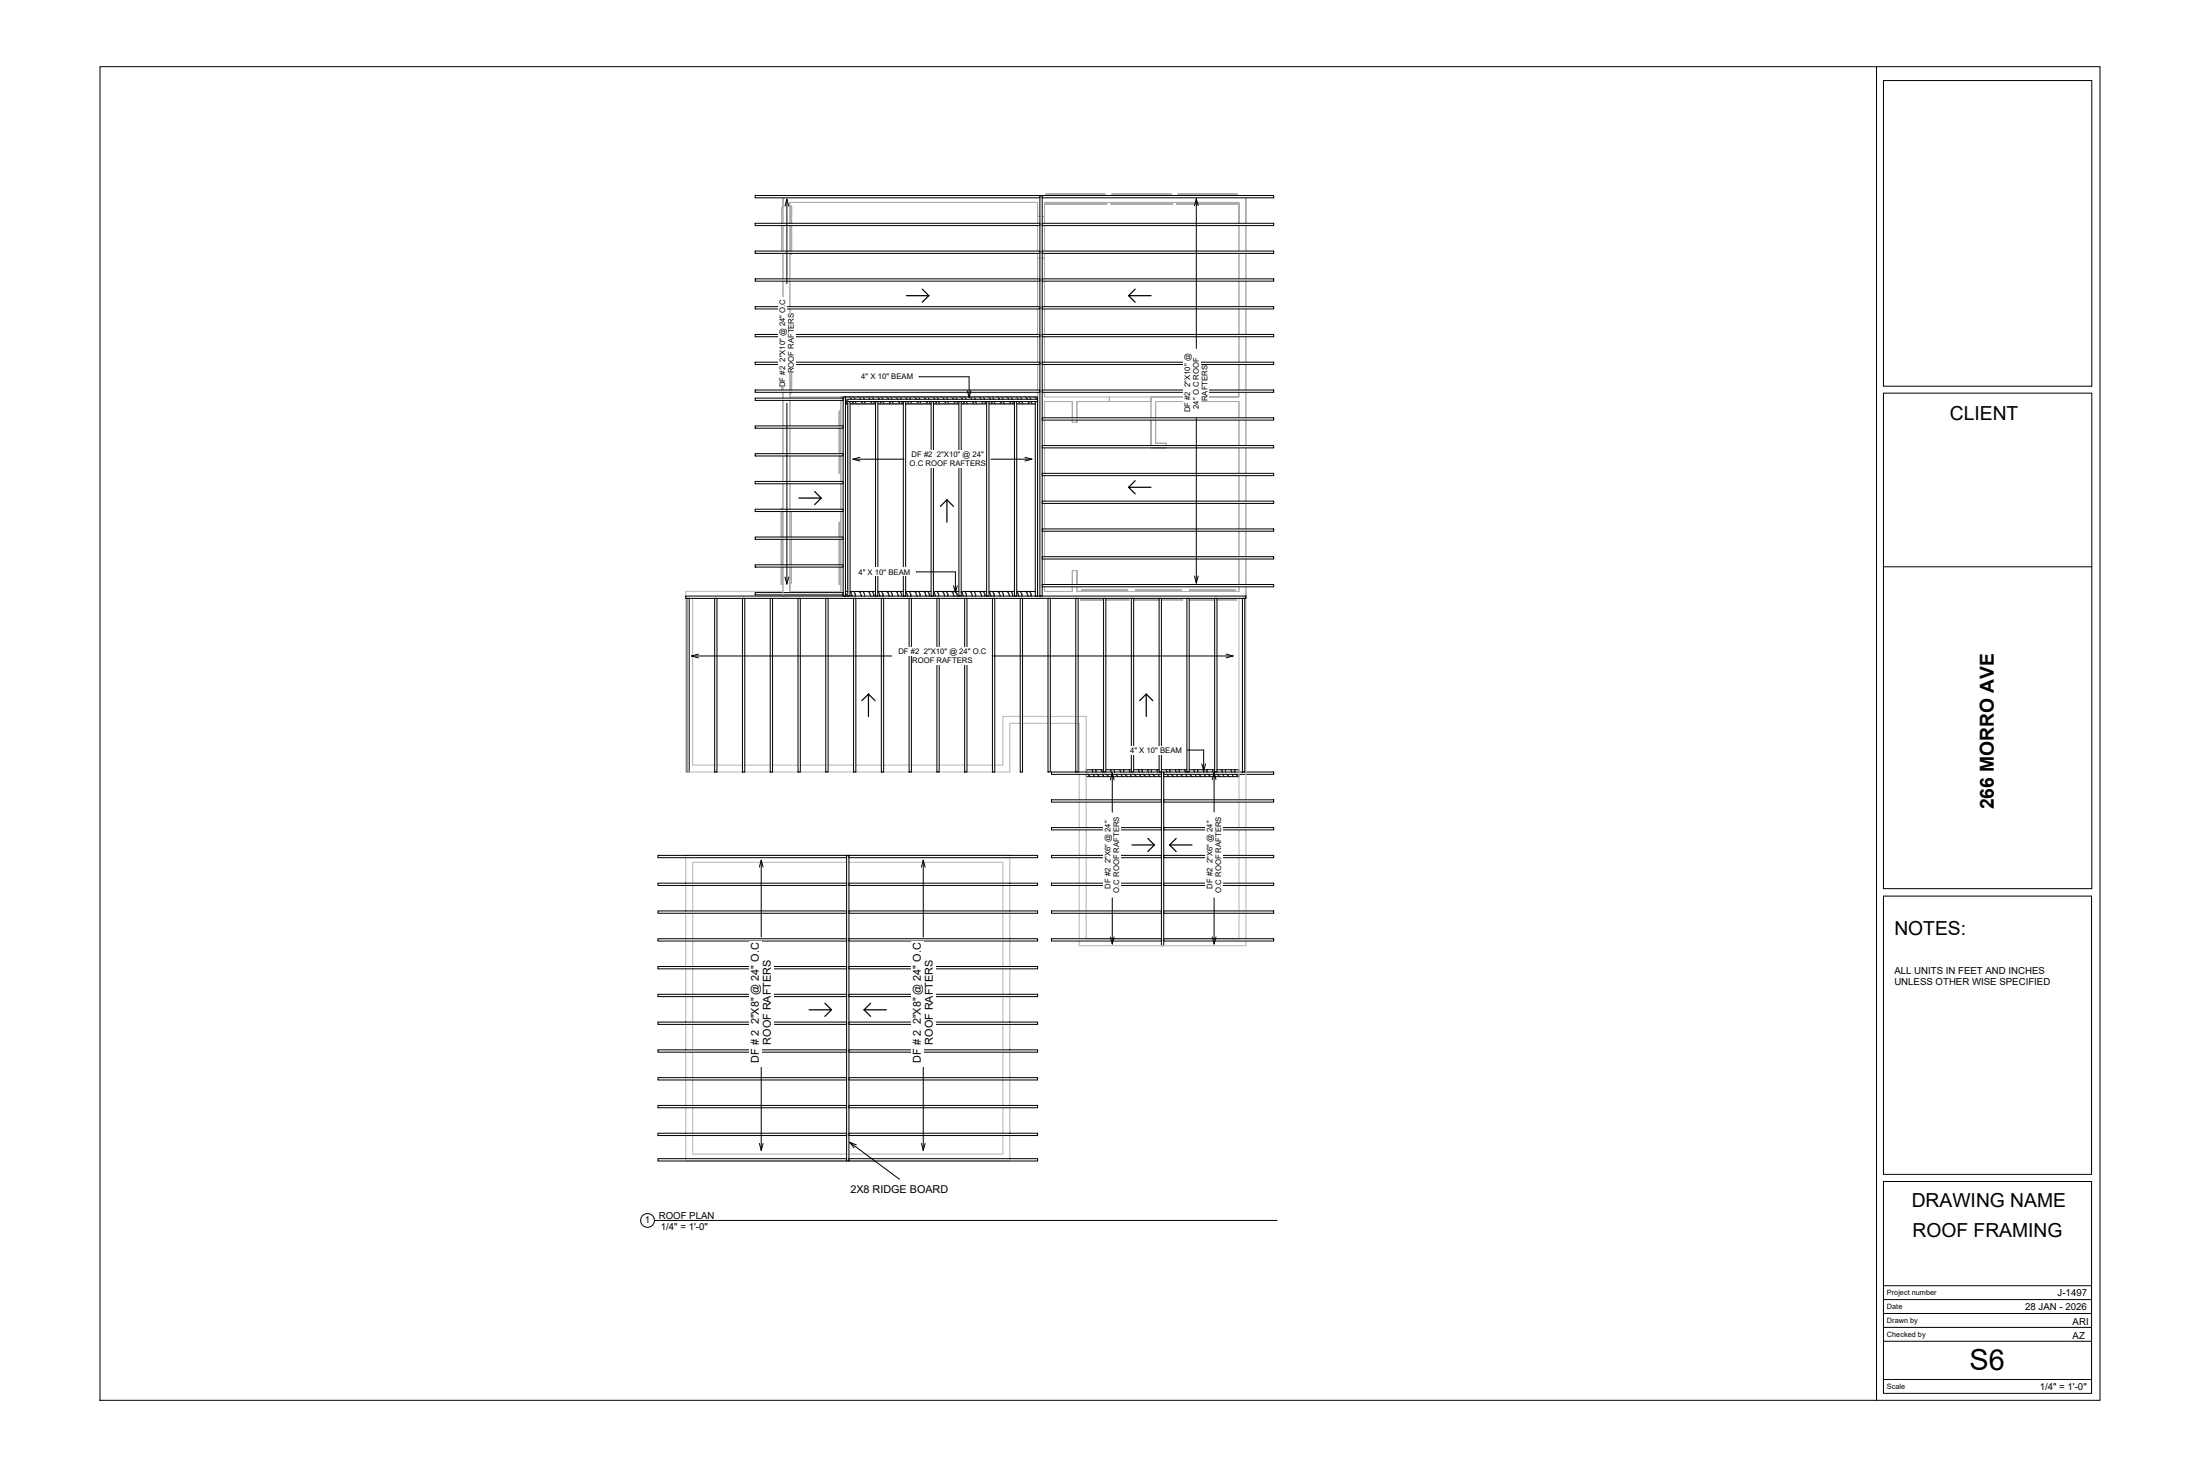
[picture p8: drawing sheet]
<svg xmlns="http://www.w3.org/2000/svg" width="914mm" height="610mm" viewBox="0 0 914 610" stroke-linecap="round" stroke-linejoin="round" font-family="sans-serif">
<g fill="none" stroke="#2e2e2e" stroke-width=".42">
<path d="M351.4 165.7l.7 2.1M353.1 164.9l.8 1M354.2 166.9l.4 .4-.1 .5M354.9 164.9l.5 1M355.5 166.9l.4 .9M356.9 164.9l.8 1M358 166.9l.4 .4v.5M358.7 164.9l.5 1M359.3 166.9l.5 .9M360.8 164.9l.8 1M361.9 166.9l.4 .4-.1 .5M362.6 164.9l.5 1"/>
<path d="M363.2 166.9l.4 .9M364.6 164.9l.8 1M365.7 166.9l.4 .4v.5M366.4 164.9l.5 1M367 166.9l.5 .9M368.5 164.9l.7 1M369.6 166.9l.4 .4-.1 .5M370.2 164.9l.6 1M370.9 166.9l.4 .9M372.3 164.9l.8 1M373.4 166.9l.4 .4-.1 .5M374.1 164.9l.5 1"/>
<path d="M374.7 166.9l.4 .9M376.2 164.9l.7 1M377.3 166.9l.3 .4v.5M377.9 164.9l.6 1M378.6 166.9l.4 .9M380 164.9l.8 1M381.1 166.9l.4 .4-.1 .5M381.8 164.9l.5 1M382.4 166.9l.4 .9M383.9 164.9l.7 1M385 166.9l.3 .4v.5M385.6 164.9l.6 1"/>
<path d="M386.3 166.9l.4 .9M387.7 164.9l.8 1M388.8 166.9l.4 .4-.1 .5M389.5 164.9l.5 1M390.1 166.9l.4 .9M391.6 164.9l.7 1M392.6 166.9l.4 .4v.5M393.3 164.9l.5 1M394 166.9l.4 .9M395.4 164.9l.8 1M396.5 166.9l.4 .4-.1 .5M397.2 164.9l.5 1"/>
<path d="M397.8 166.9l.4 .9M399.3 164.9l.7 1M400.3 166.9l.4 .4v.5M401 164.9l.5 1M401.6 166.9l.5 .9M403.1 164.9l.8 1M404.2 166.9l.4 .4-.1 .5M404.9 164.9l.5 1M405.5 166.9l.4 .9M406.9 164.9l.8 1M408 166.9l.4 .4v.5M408.7 164.9l.5 1"/>
<path d="M409.3 166.9l.5 .9M410.8 164.9l.8 1M411.9 166.9l.4 .4-.1 .5M412.6 164.9l.5 1M413.2 166.9l.4 .9M414.6 164.9l.8 1M415.7 166.9l.4 .4v.5M416.4 164.9l.5 1M417 166.9l.5 .9M418.5 164.9l.6 .6M419.1 165.5l.2 .4M419.6 166.9l.4 .4-.1 .5"/>
<path d="M420.3 164.9l.5 1M420.9 166.9l.4 .9M422.3 164.9l.8 1M423.4 166.9l.4 .4v.5M424.1 164.9l.5 1M424.7 166.9l.5 .9M426.2 164.9l.7 1M427.3 166.9l.4 .4-.1 .5M428 164.9l.5 1M428.6 166.9l.4 .9M430 164.9l.8 1M351.4 246.4l.2 1.3"/>
<path d="M353.3 245.9l.9 1.8M354.9 245.8l.6 1.1v.8M357 245.8l.6 .5 .4 1.4M358.7 245.8l.6 1.1v.8M360.8 245.8l.6 .5 .5 1.4M362.6 245.8l.6 1.1v.8M364.9 245.9l.8 1.8M366.4 245.8l.6 1.1v.8M368.5 245.8l.6 .5 .5 1.4M370.3 245.8l.6 1.1v.8M372.4 245.8l.6 .5 .4 1.4M374.1 245.8l.6 1.1v.8"/>
<path d="M376.4 245.9l.9 1.8M378 245.8l.6 1.1v.8M380.1 245.8l.5 .5 .5 1.4M381.8 245.8l.6 1.1v.8M383.9 245.8l.6 .5 .5 1.4M385.7 245.8l.6 1.1v.8M388 246l.8 1.7M389.5 245.8l.6 1.1v.8M391.6 245.8l.6 .5 .5 1.4M393.3 245.8l.7 1.1v.8M395.4 245.8l.6 .5 .5 1.4M397.2 245.8l.6 1.1v.8"/>
<path d="M399.5 246l.9 1.7M401 245.8l.7 1.1v.8M403.1 245.8l.6 .5 .5 1.4M404.9 245.8l.6 1.1v.8M407 245.8l.6 .5 .5 1.4M408.7 245.8l.6 1.1 .1 .8M411.1 246l.8 1.7M412.6 245.8l.6 1.1v.8M414.7 245.8l.6 .5M415.3 246.3l.5 1.4M416.4 245.8l.6 1.1M417 246.9v.8"/>
<path d="M418.5 245.8l.6 .5M419.1 246.3l.5 1.4M420.3 245.8l.6 1.1v.8M422.6 246l.8 1.7M424.1 245.8l.6 1.1v.8M426.2 245.8l.6 .5 .5 1.4M428 245.8l.6 1.1v.8M430.1 245.8l.2 .2M451.6 319.8l.1 .2M451.7 320v.8M453.9 319.8l.3 1M455.4 319.8l.1 .2"/>
<path d="M455.5 320v.8M457.7 319.8l.4 1M461.6 319.8l.3 1M463.1 319.8l.1 .2M463.2 320v.8M465.4 319.8l.4 1M467 319.8l.1 .2M467 320v.8M469.3 319.8l.3 1M473.1 319.8l.4 1M474.7 319.8v.2M474.7 320v.8"/>
<path d="M477 319.8l.3 1M478.5 319.8l.1 .2M478.6 320v.8M480.8 319.8l.4 1M484.7 319.8l.3 1M486.2 319.8l.1 .2M486.3 320v.8M488.5 319.8l.4 1M490.1 319.8v.2M490.1 320v.8M492.4 319.8l.3 1M496.2 319.8l.4 1"/>
<path d="M497.8 319.8v.2M497.8 320v.8M500.1 319.8l.3 1M501.6 319.8l.1 .2M501.7 320v.8M503.9 319.8l.4 1M507.8 319.8l.3 1M509.3 319.8l.1 .2M509.4 320v.8M511.6 319.8l.3 1M513.1 319.8l.1 .2M513.2 320v.8"/>
<path d="M451.7 320.8h.1M452.2 321.8l1 .9M454.5 321.8l.4 .9M455.5 320.8h.1M456 321.8l1 .9M458.4 321.8l.4 .9M459.8 321.8l1.1 .9M462.2 321.8l.4 .9M463.2 320.8h.1M463.7 321.8l1 .9M466.1 321.8l.4 .9M467 320.8h.1"/>
<path d="M467.5 321.8l1.1 .9M469.9 321.8l.4 .9M471.4 321.8l1 .9M473.8 321.8l.3 .9M474.7 320.8h.1M475.2 321.8l1.1 .9M477.6 321.8l.4 .9M478.6 320.8h.1M479.1 321.8l1 .9M481.5 321.8l.3 .9M483.7 322.5l.3 .2M485.3 321.8l.4 .9"/>
<path d="M486.3 320.8h.1M486.8 321.8l1 .9M489.2 321.8l.3 .9M490.1 320.8h.1M490.6 321.8l1 .9M493 321.8l.4 .9M494.5 321.8l1 .9M496.8 321.8l.4 .9M497.8 320.8h.1M498.3 321.8l1 .9M500.7 321.8l.4 .9M501.7 320.8h.1"/>
<path d="M502.2 321.8l1 .9M504.5 321.8l.4 .9M506 321.8l1 .9M508.4 321.8l.4 .9M509.4 320.8h.1M509.9 321.8l1 .9M512.2 321.8l.4 .9M513.2 320.8h.1M513.7 321.8l1 .9"/>
</g>
<g fill="none" stroke="#2c2c2c" stroke-width=".42">
<path d="M351.4 165.7l.7 2.1M353.1 164.9l.8 1M354.2 166.9l.4 .4-.1 .5M354.9 164.9l.5 1M355.5 166.9l.4 .9M356.9 164.9l.8 1M358 166.9l.4 .4v.5M358.7 164.9l.5 1M359.3 166.9l.5 .9M360.8 164.9l.8 1M361.9 166.9l.4 .4-.1 .5M362.6 164.9l.5 1"/>
<path d="M363.2 166.9l.4 .9M364.6 164.9l.8 1M365.7 166.9l.4 .4v.5M366.4 164.9l.5 1M367 166.9l.5 .9M368.5 164.9l.7 1M369.6 166.9l.4 .4-.1 .5M370.2 164.9l.6 1M370.9 166.9l.4 .9M372.3 164.9l.8 1M373.4 166.9l.4 .4-.1 .5M374.1 164.9l.5 1"/>
<path d="M374.7 166.9l.4 .9M376.2 164.9l.7 1M377.3 166.9l.3 .4v.5M377.9 164.9l.6 1M378.6 166.9l.4 .9M380 164.9l.8 1M381.1 166.9l.4 .4-.1 .5M381.8 164.9l.5 1M382.4 166.9l.4 .9M383.9 164.9l.7 1M385 166.9l.3 .4v.5M385.6 164.9l.6 1"/>
<path d="M386.3 166.9l.4 .9M387.7 164.9l.8 1M388.8 166.9l.4 .4-.1 .5M389.5 164.9l.5 1M390.1 166.9l.4 .9M391.6 164.9l.7 1M392.6 166.9l.4 .4v.5M393.3 164.9l.5 1M394 166.9l.4 .9M395.4 164.9l.8 1M396.5 166.9l.4 .4-.1 .5M397.2 164.9l.5 1"/>
<path d="M397.8 166.9l.4 .9M399.3 164.9l.7 1M400.3 166.9l.4 .4v.5M401 164.9l.5 1M401.6 166.9l.5 .9M403.1 164.9l.8 1M404.2 166.9l.4 .4-.1 .5M404.9 164.9l.5 1M405.5 166.9l.4 .9M406.9 164.9l.8 1M408 166.9l.4 .4v.5M408.7 164.9l.5 1"/>
<path d="M409.3 166.9l.5 .9M410.8 164.9l.8 1M411.9 166.9l.4 .4-.1 .5M412.6 164.9l.5 1M413.2 166.9l.4 .9M414.6 164.9l.8 1M415.7 166.9l.4 .4v.5M416.4 164.9l.5 1M417 166.9l.5 .9M418.5 164.9l.6 .6M419.1 165.5l.2 .4M419.6 166.9l.4 .4-.1 .5"/>
<path d="M420.3 164.9l.5 1M420.9 166.9l.4 .9M422.3 164.9l.8 1M423.4 166.9l.4 .4v.5M424.1 164.9l.5 1M424.7 166.9l.5 .9M426.2 164.9l.7 1M427.3 166.9l.4 .4-.1 .5M428 164.9l.5 1M428.6 166.9l.4 .9M430 164.9l.8 1M351.4 246.4l.2 1.3"/>
<path d="M353.3 245.9l.9 1.8M354.9 245.8l.6 1.1v.8M357 245.8l.6 .5 .4 1.4M358.7 245.8l.6 1.1v.8M360.8 245.8l.6 .5 .5 1.4M362.6 245.8l.6 1.1v.8M364.9 245.9l.8 1.8M366.4 245.8l.6 1.1v.8M368.5 245.8l.6 .5 .5 1.4M370.3 245.8l.6 1.1v.8M372.4 245.8l.6 .5 .4 1.4M374.1 245.8l.6 1.1v.8"/>
<path d="M376.4 245.9l.9 1.8M378 245.8l.6 1.1v.8M380.1 245.8l.5 .5 .5 1.4M381.8 245.8l.6 1.1v.8M383.9 245.8l.6 .5 .5 1.4M385.7 245.8l.6 1.1v.8M388 246l.8 1.7M389.5 245.8l.6 1.1v.8M391.6 245.8l.6 .5 .5 1.4M393.3 245.8l.7 1.1v.8M395.4 245.8l.6 .5 .5 1.4M397.2 245.8l.6 1.1v.8"/>
<path d="M399.5 246l.9 1.7M401 245.8l.7 1.1v.8M403.1 245.8l.6 .5 .5 1.4M404.9 245.8l.6 1.1v.8M407 245.8l.6 .5 .5 1.4M408.7 245.8l.6 1.1 .1 .8M411.1 246l.8 1.7M412.6 245.8l.6 1.1v.8M414.7 245.8l.6 .5M415.3 246.3l.5 1.4M416.4 245.8l.6 1.1M417 246.9v.8"/>
<path d="M418.5 245.8l.6 .5M419.1 246.3l.5 1.4M420.3 245.8l.6 1.1v.8M422.6 246l.8 1.7M424.1 245.8l.6 1.1v.8M426.2 245.8l.6 .5 .5 1.4M428 245.8l.6 1.1v.8M430.1 245.8l.2 .2M451.6 319.8l.1 .2M451.7 320v.8M453.9 319.8l.3 1M455.4 319.8l.1 .2"/>
<path d="M455.5 320v.8M457.7 319.8l.4 1M461.6 319.8l.3 1M463.1 319.8l.1 .2M463.2 320v.8M465.4 319.8l.4 1M467 319.8l.1 .2M467 320v.8M469.3 319.8l.3 1M473.1 319.8l.4 1M474.7 319.8v.2M474.7 320v.8"/>
<path d="M477 319.8l.3 1M478.5 319.8l.1 .2M478.6 320v.8M480.8 319.8l.4 1M484.7 319.8l.3 1M486.2 319.8l.1 .2M486.3 320v.8M488.5 319.8l.4 1M490.1 319.8v.2M490.1 320v.8M492.4 319.8l.3 1M496.2 319.8l.4 1"/>
<path d="M497.8 319.8v.2M497.8 320v.8M500.1 319.8l.3 1M501.6 319.8l.1 .2M501.7 320v.8M503.9 319.8l.4 1M507.8 319.8l.3 1M509.3 319.8l.1 .2M509.4 320v.8M511.6 319.8l.3 1M513.1 319.8l.1 .2M513.2 320v.8"/>
<path d="M451.7 320.8h.1M452.2 321.8l1 .9M454.5 321.8l.4 .9M455.5 320.8h.1M456 321.8l1 .9M458.4 321.8l.4 .9M459.8 321.8l1.1 .9M462.2 321.8l.4 .9M463.2 320.8h.1M463.7 321.8l1 .9M466.1 321.8l.4 .9M467 320.8h.1"/>
<path d="M467.5 321.8l1.1 .9M469.9 321.8l.4 .9M471.4 321.8l1 .9M473.8 321.8l.3 .9M474.7 320.8h.1M475.2 321.8l1.1 .9M477.6 321.8l.4 .9M478.6 320.8h.1M479.1 321.8l1 .9M481.5 321.8l.3 .9M483.7 322.5l.3 .2M485.3 321.8l.4 .9"/>
<path d="M486.3 320.8h.1M486.8 321.8l1 .9M489.2 321.8l.3 .9M490.1 320.8h.1M490.6 321.8l1 .9M493 321.8l.4 .9M494.5 321.8l1 .9M496.8 321.8l.4 .9M497.8 320.8h.1M498.3 321.8l1 .9M500.7 321.8l.4 .9M501.7 320.8h.1"/>
<path d="M502.2 321.8l1 .9M504.5 321.8l.4 .9M506 321.8l1 .9M508.4 321.8l.4 .9M509.4 320.8h.1M509.9 321.8l1 .9M512.2 321.8l.4 .9M513.2 320.8h.1M513.7 321.8l1 .9"/>
</g>
<g fill="none" stroke="#aaa" stroke-width=".42">
<path d="M324.8 86.2h.6M324.8 92.8v-5.5v5.5M324.8 92.8v-6.6v6.6M324.8 93.7v10.6M325.4 81.2h2.9M325.4 82.2v10.6zM325.4 93.7v10.6M328.3 84.1v8.7M328.3 93.7v10.6M328.3 85.9h.4M328.3 85.7h.7zM328.7 85.9v6.9z"/>
<path d="M328.7 85.7v7.1M328.7 93.7v10.6M329 85.7v7.1M329 93.7v10.6M401.4 81.2h-73.1h186.7M431.3 84.1h-103h103M431.3 89.9v-5.8v5.8M431.3 89.9v2.9M431.3 93.7v10.6M432.2 89.9h-.9h.9M433.2 89.9h.9M434.1 84.1h80.9"/>
<path d="M434.1 89.9v-5.8v5.8M434.1 89.9v2.9M434.1 93.7v10.6M434.3 84.1v.7zM434.3 84.5h25.7M434.5 84.5h25.3zM434.5 84.5v-.4v.4M434.7 80.6h24.8h-24.8M434.7 80.6v.6h24.8v-.6M435.8 80.6h22.6h-22.6M459.8 84.1v.4M460 84.1v.7z"/>
<path d="M460 84.8h-25.7h25.7M461.7 84.1v.7zM461.7 84.5h25.7M461.9 84.5h25.3zM461.9 84.5v-.4v.4M462.2 80.6h24.7h-24.7M462.2 80.6v.6h24.7v-.6M463.2 80.6h22.7h-22.7M487.2 84.1v.4M487.4 84.1v.7zM487.4 84.8h-25.7h25.7M489.1 84.1v.7z"/>
<path d="M489.1 84.5h25.7M489.3 84.5h25.3zM489.3 84.5v-.4v.4M489.6 80.6h24.8h-24.8M489.6 80.6v.6h24.8v-.6M490.7 80.6h22.6h-22.6M514.6 84.1v.4M514.8 84.1v.7zM514.8 84.8h-25.7h25.7M515 92.8v-8.7v8.7M515 81.2h2.8h-2.8M515 93.7v10.6"/>
<path d="M517.8 92.8v-10.6v10.6M517.8 93.7v10.6M325.4 105.3v10.6zM325.4 116.8v10.6M328.3 105.3v10.6v-10.2M328.3 116.8v10.6M328.3 105.7h.7zM328.7 105.4h-.4h.4M328.7 105.3v.4M329 105.3v.4v-.4M431.3 115.9v-8.7v8.7M431.3 105.3v1.9h.9"/>
<path d="M431.3 116.8v10.6M434.1 115.9v-8.7v8.7M434.1 105.3v1.9h-.9M434.1 116.8v10.6M515 105.3v10.6M515 116.8v10.6M517.8 105.3v10.6M517.8 116.8v10.6M325.4 128.4v10.6M328.3 128.4v10.6M431.3 128.4v10.6M431.3 139.9v10.6"/>
<path d="M434.1 128.4v10.6M434.1 139.9v10.6M515 128.4v10.6M515 139.9v10.6M517.8 128.4v10.6M517.8 139.9v10.6M324.8 143.9h.6v-4v10.6M324.8 150.5v-5.5v5.5M324.8 150.5v-6.6v6.6M324.8 151.5v10.6M325.4 151.5v10.6M328.3 143.4v-3.5v10.6"/>
<path d="M328.3 151.5v10.6M328.3 143.7h.4M328.3 143.4h.7zM328.7 143.7v6.8zM328.7 143.4v7.1M328.7 151.5v10.6M329 143.4v7.1M329 151.5v10.6M431.3 151.5v10.6M434.1 151.5v10.6M515 151.5v10.6M517.8 151.5v10.6"/>
<path d="M325.4 163v2.4M325.4 166.4v10.6M325.4 177.9v10.6M328.3 164.9h22.6M328.3 163v2.4M328.3 166.4v10.6M328.3 177.9v10.6M328.3 163.4h.7zM328.7 163.1h-.4h.4M328.7 163v.4M329 163v.4v-.4M348.8 170.8h.7z"/>
<path d="M348.8 177v-6.2v6.2M348.8 177.9v10.6M349.1 170.8v6.2v-5.9M349.1 171.1h.4h-.4M349.1 177.9v10.6M349.5 165.4v-.5v.5M349.5 164.9h2.9h-2.9M349.5 166.4v10.6M349.5 177.9v10.6M352.4 167.8v78M353.3 167.8h10.6M364.9 167.8h10.6"/>
<path d="M376.4 167.8h10.6M388 167.8h10.5M399.5 167.8h10.6M411.1 167.8h10.5M422.6 167.8h7.7M431.3 163v1.9h-78.9M431.3 167.8v79.9M434.1 163v1.9h27v2M434.1 174.6v10.6M445.7 175.5h1.9M445.7 174.6v.9v-.9M445.7 173.6v-6.7h-11.6v6.7"/>
<path d="M447.6 166.9h13.5h-13.5M447.6 174.6v.9v-.9M447.6 166.9v6.7M461.1 166.9h17.3M478.4 174.6v10.6v-10.6M478.4 164.9h36.6h-36.6M478.4 166.9v-2v2M478.4 166.9v6.7M479.4 164.9h-18.3v2M480.3 174.6v9.6v-9.6M480.3 166.9h34.7h-34.7M480.3 166.9v6.7"/>
<path d="M515 163v1.9M515 166.9v6.7M515 174.6v10.6M517.8 163v10.6M517.8 174.6v10.6M325.4 189.5v10.6M328.3 189.5v10.6M348.8 196.6h.7zM348.8 189.5v7.1M349.1 196.3h.4M349.1 189.5v6.8zM349.1 189.5v7.1"/>
<path d="M349.5 189.5v10.6M434.1 186.1v10.6M434.1 197.7v10.5M480.3 186.1h-1.9h1.9M480.3 186.1h4.5h-4.5M480.3 184.2h4.5h-4.5M484.8 184.2v.9M515 186.1v10.6M515 197.7v10.5M517.8 186.1v10.6M517.8 197.7v10.5M324.7 211.2h.7z"/>
<path d="M324.7 211.6v-.4v.4M324.7 212.6v10.6M325.1 211.6h.1M325.1 211.2v.4M325.1 212.6v10.6M325.1 211.5h.3M325.4 201v10.6M325.4 212.6v10.6M328.3 201v10.6M328.3 212.6v10.6M348.8 217h.7zM349.1 217v6.2v-5.9"/>
<path d="M349.1 217.3h.4h-.4M349.5 201v10.6M349.5 212.6v10.6M434.1 209.2v10.6M515 209.2v10.6M517.8 209.2v10.6M324.7 224.1v10.6M324.7 235.7v7.1M325.1 224.1v10.6M325.4 224.1v10.6M328.3 235.7v10.1zM328.3 224.1v10.6"/>
<path d="M328.9 223.2v-10.4v10.4M328.9 223.2v-10.6v10.6M328.9 224.1v10.6M328.9 235.7v6.6M348.8 223.2v-6.2v6.2M348.8 224.1v10.6M348.8 235.7v7.1M349.1 235.7v6.8zM349.1 224.1v10.6M349.1 235.7v7.1M349.5 235.7v10.1h-21.2M349.5 224.1v10.6"/>
<path d="M434.1 220.7v10.6M434.1 232.3v10.6M445.7 237.1h1.9M515 220.7v10.6M515 232.3v10.6M517.8 220.7v10.6M517.8 232.3v10.6M324.7 242.8h.7zM325.1 242.5v-6.8v7.1M325.4 248.7h2.9M325.4 242.5h-.3h.3v-6.8v10.5M325.4 247.2v.5"/>
<path d="M328.3 242.3h.6h-.6M348.8 242.8h.7zM349.1 242.5h.4M434.1 243.8v2v-2M434.1 248.7h-2.8h2.8M445.7 242.9v-5.8v5.8M445.7 243.8v2h-11.6M447.6 242.9v-5.8v5.8M447.6 243.8v2h67.4v-2M449.2 248.7v.7zM449.2 249h9.5h-9.3M449.4 249v-.4v.4"/>
<path d="M449.7 245.2h19h-19M449.7 245.2v.6M450.7 245.2h16.9h-16.9M458.7 249.4h-9.5h9.5M459.6 249.4h9.5M459.6 249h9.3zM459.6 249h9.5M466.1 248.7h2.8v.3M468.7 245.2v.6M469.1 248.7v.7zM471.5 248.7v.7zM471.5 249h10.3"/>
<path d="M471.8 248.6v.4h10h-10zM472 245.2h19h-19M472 245.2v.6M473.1 245.2h16.8h-16.8M481.8 249.4h-10.3h10.3M482.7 249h8.6zM482.7 249.4h8.8M482.7 249h8.8M491 245.2v.6M491.3 248.7v.3M491.5 248.7v.7zM494.3 249h10.6z"/>
<path d="M494.4 245.2h19h-19M494.4 245.2v.6M495.5 245.2h16.8h-16.8M504.9 249.4h-10.6h10.6M505.8 249.4h8.1v-.7v.7zM505.8 249h7.8zM505.8 249h8.1M513.4 245.2v.6M513.6 248.7v.3M517.8 245.8v2.9v-2.9M517.8 243.8v2"/>
</g>
<g fill="none" stroke="#000" stroke-width=".42">
<path d="M313.9 81.2h118.3v1h-118.3zM313.9 92.8h118.3v.9h-118.3zM432.2 81.2h1v166.5h-1zM433.2 81.2h96.2v1h-96.2zM433.2 92.8h96.2v.9h-96.2zM313.9 104.3h118.3v1h-118.3zM313.9 115.9h118.3v.9h-118.3zM433.2 104.3h96.2v1h-96.2zM433.2 115.9h96.2v.9h-96.2zM313.9 127.4h118.3v1h-118.3zM313.9 139h118.3v.9h-118.3zM433.2 127.4h96.2v1h-96.2z"/>
<path d="M433.2 139h96.2v.9h-96.2zM313.9 150.5h118.3v1h-118.3zM433.2 150.5h96.2v1h-96.2zM313.9 177h36.5v.9h-36.5zM313.9 165.4h36.5v1h-36.5zM313.9 162.1h118.3v.9h-118.3zM350.4 164.9h1v82.8h-1zM351.4 164.9h79.9v2.9M351.4 164.9v2.9h1M351.4 164.9v2M352.4 166.9h.9v80.8h-.9zM352.4 165.9h78.9v1h-78.9z"/>
<path d="M353.3 167.8h10.6M363.9 166.9h1v80.8h-1zM364.9 167.8h10.6M375.5 166.9h.9v80.8h-.9zM376.4 167.8h10.6M387 166.9h1v80.8h-1zM388 167.8h10.5M398.5 166.9h1v80.8h-1zM399.5 167.8h10.6M410.1 166.9h1v80.8h-1zM411.1 167.8h10.5M421.6 166.9h1v80.8h-1z"/>
<path d="M422.6 167.8h7.7M430.3 166.9h1v80.8h-1zM433.2 162.1h96.2v.9h-96.2zM433.2 173.6h96.2v1h-96.2zM313.9 188.5h36.5v1h-36.5zM433.2 185.2h96.2v.9h-96.2zM433.2 196.7h96.2v1h-96.2zM313.9 211.6h36.5v1h-36.5zM313.9 200.1h36.5v.9h-36.5zM433.2 208.2h96.2v1h-96.2zM433.2 219.8h96.2v.9h-96.2zM313.9 234.7h36.5v1h-36.5z"/>
<path d="M313.9 223.2h36.5v.9h-36.5zM433.2 231.3h96.2v1h-96.2zM285 247.7h232.8v.9h-232.8zM285.5 248.7h1v72.1h-1zM297 248.7h1v72.1h-1zM308.6 248.7h.9v72.1h-.9zM313.9 246.2h36.5v1h-36.5zM320.1 248.7h1v72.1h-1zM331.7 248.7h.9v72.1h-.9zM343.2 248.7h1v72.1h-1zM352.4 245.8h-1v1.9M353.3 245.8h10.6"/>
<path d="M354.8 248.7h.9v72.1h-.9zM364.9 245.8h10.6M366.3 248.7h1v72.1h-1zM376.4 245.8h10.6M377.9 248.7h.9v72.1h-.9zM388 245.8h10.5M389.4 248.7h1v72.1h-1zM399.5 245.8h10.6M401 248.7h.9v72.1h-.9zM411.1 245.8h10.5M412.5 248.7h1v72.1h-1zM422.6 245.8h7.7"/>
<path d="M424 248.7h1v72.1h-1zM431.3 245.8v1.9M433.2 242.9h96.2v.9h-96.2zM435.6 248.7h.9v72.1h-.9zM447.1 248.7h1v72.1h-1zM458.7 248.7h.9v72.1h-.9zM470.2 248.7h1v72.1h-1zM481.8 248.7h.9v72.1h-.9zM493.3 248.7h1v72.1h-1zM504.9 248.7h.9v72.1h-.9zM516.4 248.7h1v72.1h-1zM458.7 319.8h-7.2v1"/>
<path d="M459.6 319.8h10.6M471.2 319.8h10.6M482.7 319.8h10.6M494.3 319.8h10.6M505.8 319.8h9.2v1M437 320.8h45.7v1h-45.7zM437 332.4h45.7v.9h-45.7zM451.5 321.8v.9h31.2M482.7 320.8h1v72.2h-1zM483.7 320.8h45.7v1h-45.7zM483.7 332.4h45.7v.9h-45.7zM515 321.8v.9h-31.3"/>
<path d="M273.5 355.4h78.4v1h-78.4zM351.9 355.4h.9v127h-.9zM352.8 355.4h78.5v1h-78.5zM383.7 357.5v31.9M383.7 357.5l.8 2.8M383.7 357.5l-.7 2.8M437 343.9h45.7v1h-45.7zM437 355.4h45.7v1h-45.7zM483.7 343.9h45.7v1h-45.7zM483.7 355.4h45.7v1h-45.7zM273.5 367h78.4v1h-78.4zM273.5 378.5h78.4v1h-78.4z"/>
<path d="M352.8 367h78.5v1h-78.5zM352.8 378.5h78.5v1h-78.5zM437 367h45.7v1h-45.7zM437 378.5h45.7v1h-45.7zM483.7 367h45.7v1h-45.7zM483.7 378.5h45.7v1h-45.7zM273.5 390.1h78.4v.9h-78.4zM352.8 390.1h78.5v.9h-78.5zM437 390.1h45.7v.9h-45.7zM483.7 390.1h45.7v.9h-45.7zM273.5 401.6h78.4v1h-78.4zM273.5 413.2h78.4v.9h-78.4z"/>
<path d="M352.8 401.6h78.5v1h-78.5zM352.8 413.2h78.5v.9h-78.5zM273.5 424.7h78.4v1h-78.4zM273.5 436.3h78.4v.9h-78.4zM352.8 424.7h78.5v1h-78.5zM352.8 436.3h78.5v.9h-78.5zM273.5 447.8h78.4v1h-78.4zM273.5 459.4h78.4v.9h-78.4zM352.8 447.8h78.5v1h-78.5zM352.8 459.4h78.5v.9h-78.5zM383.7 443.5v34.5M273.5 470.9h78.4v1h-78.4z"/>
<path d="M352.8 470.9h78.5v1h-78.5zM383 475.1l.7 2.9M384.5 475.1l-.8 2.9M273.5 481.5h78.4v.9h-78.4zM352.8 481.5h78.5v.9h-78.5z"/>
</g>
<g fill="none" stroke="#c0c0c0" stroke-width=".51">
<path d="M287.9 248.6v69.3h9.1M325.4 247.7v-1.9h-40.4v75h134.7v-20.2h4.3M515 248.7v83.7M517.8 248.6v83.8M424 297.7h-7.2v20.2h-3.3M425 297.7h10.6M436.5 297.7h10.6M448.1 297.7h3.4v23.1M298 317.9h10.6M309.5 317.9h10.6M321.1 317.9h10.6M332.6 317.9h10.6"/>
<path d="M344.2 317.9h10.6M355.7 317.9h10.6M367.3 317.9h10.6M378.8 317.9h10.6M390.4 317.9h10.6M401.9 317.9h10.6M425 300.6h10.6M436.5 300.6h10.6M448.1 300.6h.5v20.2M448.6 321.8v10.6M448.6 333.3v10.6M451.5 321.8v10.6"/>
<path d="M451.5 333.3v10.6M515 333.3v10.6M517.8 333.3v10.6M285 356.4v10.6M285 355.4h134.7M351.9 358.3h-64v8.7M352.8 358.3h64v8.7M419.7 356.4v10.6M448.6 344.9v10.5M448.6 356.4v10.6M451.5 344.9v10.5M451.5 356.4v10.6"/>
<path d="M515 344.9v10.5M515 356.4v10.6M517.8 344.9v10.5M517.8 356.4v10.6M285 368v10.5M285 379.5v10.6M287.9 368v10.5M287.9 379.5v10.6M416.8 368v10.5M416.8 379.5v10.6M419.7 368v10.5M419.7 379.5v10.6"/>
<path d="M448.6 368v10.5M448.6 379.5v10.6M451.5 368v10.5M451.5 379.5v10.6h63.5v-10.6M515 368v10.5M517.8 368v10.5M517.8 379.5v10.6M285 391v10.6M287.9 391v10.6M416.8 391v10.6M419.7 391v10.6M517.8 391v2h-69.2v-2"/>
<path d="M285 402.6v10.6M285 414.1v10.6M287.9 402.6v10.6M287.9 414.1v10.6M416.8 402.6v10.6M416.8 414.1v10.6M419.7 402.6v10.6M419.7 414.1v10.6M285 425.7v10.6M285 437.2v10.6M287.9 425.7v10.6M287.9 437.2v10.6"/>
<path d="M416.8 425.7v10.6M416.8 437.2v10.6M419.7 425.7v10.6M419.7 437.2v10.6M285 448.8v10.6M287.9 448.8v10.6M416.8 448.8v10.6M419.7 448.8v10.6M285 460.3v10.6M285 471.9v9.6M287.9 460.3v10.6M287.9 471.9v7.7h64"/>
<path d="M416.8 460.3v10.6M416.8 471.9v7.7h-64M419.7 460.3v10.6M419.7 471.9v9.6M285 482.4h134.7"/>
</g>
<g fill="none" stroke="#000" stroke-width=".51">
<path d="M376.7 122.9h9.3M383.3 120.1l2.7 2.8M386 122.9l-2.7 2.7M469.1 122.9h9.3M469.1 122.9l2.7 2.7M471.8 120.1l-2.7 2.8M471.8 199.8l-2.7 2.7M332 207h9.3M338.6 204.2l2.7 2.8M341.3 207l-2.7 2.7M393.6 207.7v9.3M393.6 207.7l-2.7 2.7"/>
<path d="M393.6 207.7l2.7 2.7M469.1 202.5h9.3M469.1 202.5l2.7 2.7M361 288.4v9.3M361 288.4l-2.8 2.7M361 288.4l2.7 2.7M476.4 288.4v9.3M476.4 288.4l-2.7 2.7M476.4 288.4l2.7 2.7M470.5 351.1h9.3M477.1 348.4l2.7 2.7M479.8 351.1l-2.7 2.7"/>
<path d="M486.1 351.1h9.3M486.1 351.1l2.8 2.7M488.9 348.4l-2.8 2.7M336.3 419.6h9.3M342.9 416.9l2.7 2.7M345.6 419.6l-2.7 2.7M359.1 419.6h9.3M359.1 419.6l2.8 2.7M361.9 416.9l-2.8 2.7"/>
</g>
<g fill="#fff">
<path d="M378.8 391.3h4.9v50.4h-4.9z"/>
<path d="M383.7 398.9h5v35.2h-5z"/>
</g>
<path d="M316.4 357.5v31.9M316.4 357.5l.8 2.8M316.4 357.5l-.8 2.8M316.4 443.5v34.5M315.6 475.1l.8 2.9M317.2 475.1l-.8 2.9" fill="none" stroke="#000" stroke-width=".42"/>
<g fill="#fff">
<path d="M311.4 391.3h5v50.4h-5z"/>
<path d="M316.4 398.9h5v35.2h-5z"/>
</g>
<path d="M353.1 474.7l2.8 1.1M353.1 474.7l1.9 2.3M353.1 474.7l20.8 15.3" fill="none" stroke="#000" stroke-width=".42"/>
<path d="M353.4 491.9h40.8v5h-40.8z" fill="#fff"/>
<path d="M504.6 321.1l.8 2.9M504.6 321.1l-.7 2.9M504.6 321.1v16.3M504.6 373.1v19.1M503.9 389.4l.7 2.8M505.4 389.4l-.8 2.8" fill="none" stroke="#000" stroke-width=".42"/>
<g fill="#fff">
<path d="M501 340.4h3.6v28.9h-3.6z"/>
<path d="M504.6 339.6h3.6v31.4h-3.6z"/>
</g>
<path d="M462.3 321.2l.8 2.9M462.3 321.2l-.8 2.9M462.3 321.2v16.3M462.3 373.1v19.1M461.5 389.4l.8 2.8M463.1 389.4l-.8 2.8" fill="none" stroke="#000" stroke-width=".42"/>
<g fill="#fff">
<path d="M458.7 340.4h3.6v28.9h-3.6z"/>
<path d="M462.3 339.6h3.6v31.4h-3.6z"/>
</g>
<path d="M287.4 272.6l2.9 .8M287.4 272.6h83.3M290.3 271.8l-2.9 .8M412.3 272.6h100.2M509.6 271.8l2.9 .8M512.5 272.6l-2.9 .8" fill="none" stroke="#000" stroke-width=".42"/>
<g fill="#fff">
<path d="M373.4 269h37.1v3.6h-37.1z"/>
<path d="M379.1 272.6h24.9v3.6h-24.9z"/>
</g>
<path d="M354.5 190.8l2.9 .8M354.5 190.8h21.2M357.4 190l-2.9 .8M411.9 190.8h17M426 190l2.9 .8M428.9 190.8l-2.9 .8" fill="none" stroke="#000" stroke-width=".42"/>
<g fill="#fff">
<path d="M378.9 187.2h30.6v3.6h-30.6z"/>
<path d="M378.1 190.8h31.3v3.6h-31.3z"/>
</g>
<path d="M497.2 82.6v62.2M497.2 82.6l.8 2.8M497.2 82.6l-.7 2.8M497.2 173.8v68.5M496.5 239.4l.7 2.9M498 239.4l-.8 2.9" fill="none" stroke="#000" stroke-width=".42"/>
<g fill="#fff">
<path d="M491.8 146.7h3.6v24.7h-3.6z"/>
<path d="M495.4 147.8h3.6v22.1h-3.6z"/>
<path d="M499 151.9h3.6v14.8h-3.6z"/>
</g>
<path d="M327.1 82.8v35.1M327.1 82.8l.7 2.9M327.1 82.8l-.8 2.9M327.1 167.5v75.2M326.3 239.8l.8 2.9M327.8 239.8l-.7 2.9" fill="none" stroke="#000" stroke-width=".42"/>
<g fill="#fff">
<path d="M323.4 123.7h3.7v37.2h-3.7z"/>
<path d="M327.1 130.3h3.6v24.8h-3.6z"/>
</g>
<path d="M382 156.6h20.8v8.6M402 162.3l.8 2.9M403.6 162.3l-.8 2.9" fill="none" stroke="#000" stroke-width=".42"/>
<path d="M358 154.8h22.1v3.6h-22.1z" fill="#fff"/>
<path d="M380.8 237.6h16.3v8.7M396.3 243.4l.8 2.9M397.9 243.4l-.8 2.9" fill="none" stroke="#000" stroke-width=".42"/>
<path d="M356.8 235.9h22.1v3.6h-22.1z" fill="#fff"/>
<path d="M493.7 311.7h6.6v8.6M499.5 317.4l.8 2.9M501.1 317.4l-.8 2.9" fill="none" stroke="#000" stroke-width=".42"/>
<path d="M469.7 309.9h22.2v3.6h-22.2z" fill="#fff"/>
<g fill="none" stroke="#000" stroke-width=".42">
<path d="M41.6 27.7h831.2v554.2h-831.2zM779.9 27.7v554.2M782.8 33.5h86.6v127h-86.6zM782.8 163.4h86.6v205.9h-86.6zM782.8 235.5h86.6M782.8 372.4h86.5v115.6h-86.5zM782.8 491h86.5v88h-86.5zM782.8 534.3h86.5M782.8 557.4h86.5M782.8 551.6h86.5M782.8 545.8h86.5M782.8 540h86.5"/>
<path d="M782.8 573.2h86.5"/>
</g>
<g fill="#fff">
<path d="M784.3 574.4h7.6v3.5h-7.6z"/>
<path d="M784.3 535.4h20.7v3.5h-20.7z"/>
<path d="M784.3 541.2h6.4v3.5h-6.4z"/>
<path d="M784.3 547h12.9v3.5h-12.9z"/>
<path d="M784.3 552.8h16v3.4h-16z"/>
<path d="M810.4 167.5h30.7v9h-30.7z"/>
<path d="M794.6 494.5h64v8.9h-64z"/>
<path d="M787.4 381.5h29.7v8.9h-29.7z"/>
</g>
<g fill="none" stroke="#000" stroke-width=".42">
<path d="M272 507.1h258.8"/>
<circle cx="269.1" cy="507.1" r="2.89"/>
</g>
<text font-size="12" x="818.6" y="569.5">S6</text>
<g font-size="8">
<text x="810.4" y="174.7">CLIENT</text>
<text x="828.7" y="336.4" transform="rotate(-90 828.7 336.4)">266 MORRO AVE</text>
<text x="787.4" y="388.6">NOTES:</text>
<text x="794.6" y="501.6">DRAWING NAME</text>
<text x="794.9" y="514.2">ROOF FRAMING</text>
</g>
<g font-size="4.5">
<text x="320.4" y="434.1" transform="rotate(-90 320.4 434.1)">ROOF RAFTERS</text>
<text x="387.8" y="434.1" transform="rotate(-90 387.8 434.1)">ROOF RAFTERS</text>
<text x="315.4" y="441.7" transform="rotate(-90 315.4 441.7)">DF # 2 2&quot;X8&quot; @ 24&quot; O.C</text>
<text x="382.8" y="441.7" transform="rotate(-90 382.8 441.7)">DF # 2 2&quot;X8&quot; @ 24&quot; O.C</text>
<text x="353.4" y="495.9">2X8 RIDGE BOARD</text>
</g>
<g font-size="4">
<text x="787.4" y="404.9">ALL UNITS IN FEET AND INCHES</text>
<text x="787.4" y="409.4">UNLESS OTHER WISE SPECIFIED</text>
<text x="268.1" y="508.4">1</text>
<text x="273.8" y="506.4">ROOF PLAN</text>
<text x="274.7" y="511">1/4&quot; = 1'-0&quot;</text>
<text x="855.2" y="538.5">J-1497</text>
<text x="841.7" y="544.2">28 JAN - 2026</text>
<text x="861.5" y="550.6">ARI</text>
<text x="861.5" y="556.4">AZ</text>
<text x="847.8" y="577.4">1/4&quot; = 1'-0&quot;</text>
</g>
<g font-size="3.2">
<text x="329.9" y="155.1" transform="rotate(-90 329.9 155.1)">ROOF RAFTERS</text>
<text x="326.3" y="160.9" transform="rotate(-90 326.3 160.9)">DF #2 2&quot;X10&quot; @ 24&quot; O.C</text>
<text x="358" y="157.7">4&quot; X 10&quot; BEAM</text>
<text x="501.9" y="166.7" transform="rotate(-90 501.9 166.7)">RAFTERS</text>
<text x="494.7" y="171.4" transform="rotate(-90 494.7 171.4)">DF #2 2&quot;X10&quot; @</text>
<text x="498.3" y="169.9" transform="rotate(-90 498.3 169.9)">24&quot; O.C ROOF</text>
<text x="378.9" y="190.1">DF #2 2&quot;X10&quot; @ 24&quot;</text>
<text x="378.1" y="193.7">O.C ROOF RAFTERS</text>
<text x="356.8" y="238.8">4&quot; X 10&quot; BEAM</text>
<text x="373.4" y="271.9">DF #2 2&quot;X10&quot; @ 24&quot; O.C</text>
<text x="379.1" y="275.5">ROOF RAFTERS</text>
<text x="469.7" y="312.8">4&quot; X 10&quot; BEAM</text>
<text x="461.6" y="369.3" transform="rotate(-90 461.6 369.3)">DF #2 2&quot;X6&quot; @ 24&quot;</text>
<text x="465.2" y="371" transform="rotate(-90 465.2 371)">O.C ROOF RAFTERS</text>
<text x="503.9" y="369.3" transform="rotate(-90 503.9 369.3)">DF #2 2&quot;X6&quot; @ 24&quot;</text>
<text x="507.5" y="371" transform="rotate(-90 507.5 371)">O.C ROOF RAFTERS</text>
</g>
<g font-size="3">
<text x="784.3" y="538.3">Project number</text>
<text x="784.3" y="544">Date</text>
<text x="784.3" y="549.8">Drawn by</text>
<text x="784.3" y="555.6">Checked by</text>
<text x="784.3" y="577.2">Scale</text>
</g>
</svg>
